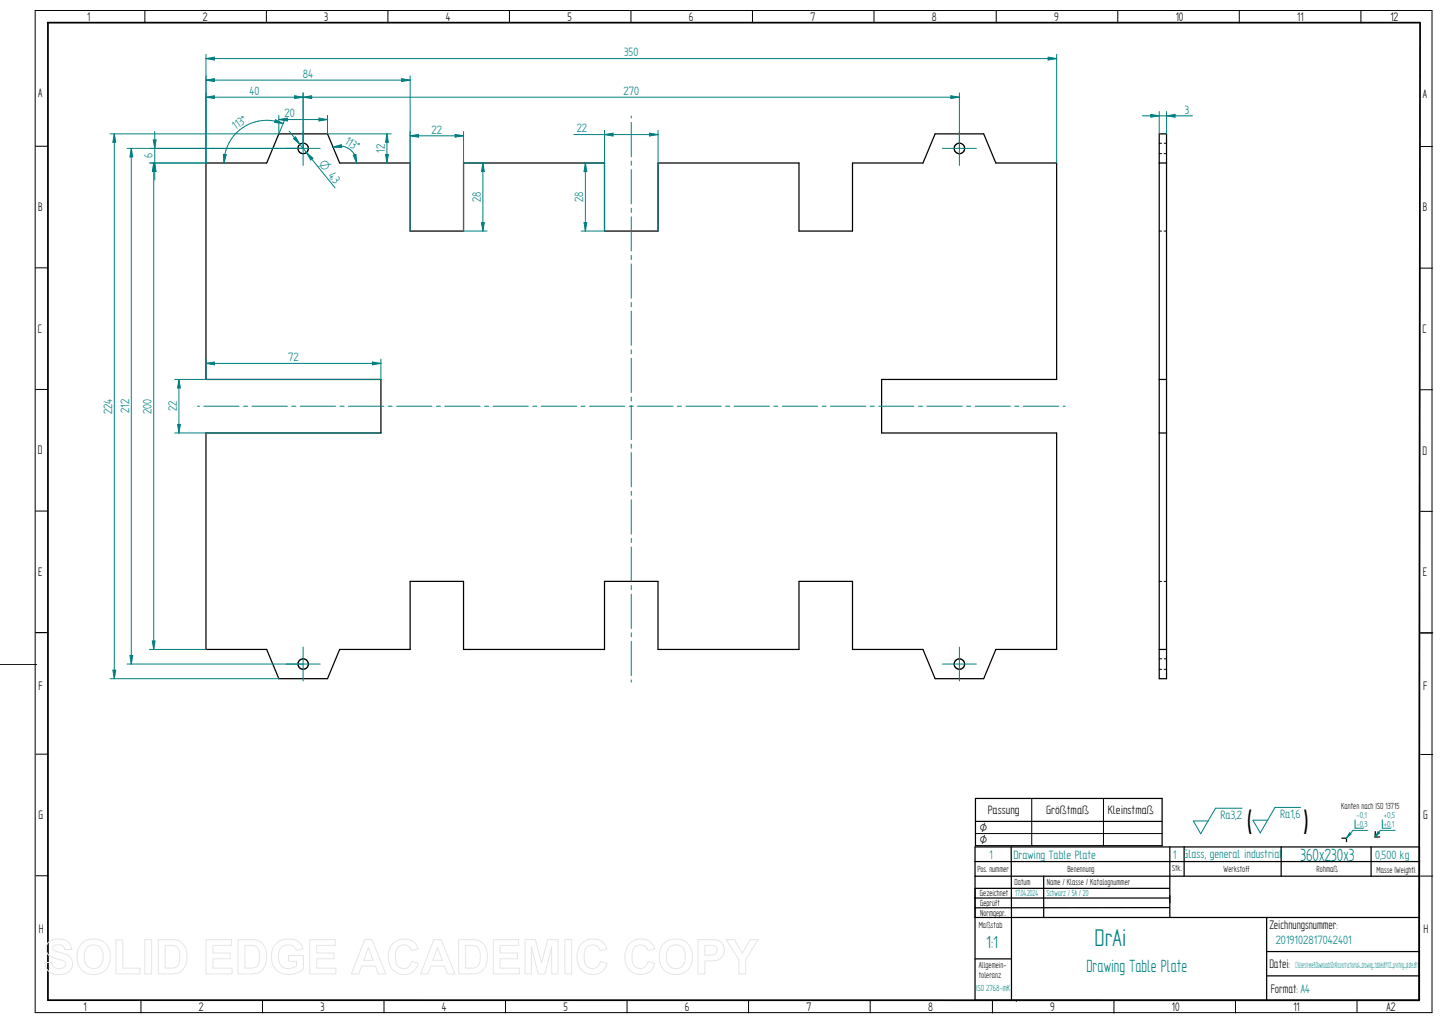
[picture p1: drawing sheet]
<svg xmlns="http://www.w3.org/2000/svg" width="594mm" height="420mm" viewBox="0 0 594 420" stroke-linecap="round" stroke-linejoin="round" font-family="sans-serif">
<g fill="none" stroke="#000" stroke-width=".51">
<path d="M401.3 328.3h76.8v19.4h-76.8zM401.3 337.7h76.8M401.1 348.2h182.9v63h-182.9zM401.1 354.2h182.9M416 348.2l.1 63M481.3 348.2v28.9M487.2 348.1v12M527.1 348.2v12M552.1 344.6h1.8l.1 1.4M564.1 348.2v12M565.8 341.9l-.1 2.2h1.9M401.1 377.2h182.9"/>
<path d="M401.1 360.2h182.9M401.1 369.2h80M401.1 365.2h80M429.4 360.2v17M481.1 373.1l-80 .1M521.1 377.2v34M401.1 394.2h15M521.1 391.2h62.9M521.1 401.2h62.9"/>
</g>
<circle cx="418.1" cy="411.2" r=".25" fill="#000"/>
<path d="M424.5 328.3v19.4M454 328.3v19.4M401.3 342.7h76.8" fill="none" stroke="#000" stroke-width=".41"/>
<path d="M556.6 341.4l-2.6 3.2" fill="none" stroke="#008080" stroke-width=".41"/>
<path d="M555.2 342.4l.6 .5-1.8 1.7z" fill="#008080"/>
<path d="M557.5 337.1v3.4h3.4M555.2 342.4l.6 .5-1.8 1.7zM556.6 341.4h6M567.9 341.4l-2.2 2.7" fill="none" stroke="#008080" stroke-width=".41"/>
<path d="M566.9 341.9l.7 .5-1.9 1.7z" fill="#008080"/>
<path d="M84.7 22.4v44.6M84.7 24.1l3.5-.6v1.2zM434.7 22.4v44.6M511 332.3h-10.9l-6.1 10.5-3-5.3h6M535.1 331.9h-10.6l-6 10.5-3.1-5.2h6.1M568.7 337.1v3.4h3.4M566.9 341.9l.7 .5-1.9 1.7zM567.9 341.4h6.1" fill="none" stroke="#008080" stroke-width=".41"/>
<g fill="none" stroke="#000" stroke-width=".41">
<path d="M14.5 4.3h574.6v412h-574.6zM59.6 4.3v5M109.6 4.3v5M159.6 4.3v5M209.6 4.3v5M259.6 4.3v5M309.6 4.3v5M359.6 4.3v5M409.9 4.4v5M459.9 4.4v5M509.9 4.4v5M559.9 4.4v5"/>
<path d="M476.9 58.9h1M479 58.9h.9M14.6 60.1h5M476.9 63.2h1M478.9 63.2h1M584.3 60.2h5M476.9 95h1M478.9 95h1M14.6 110.1h5M584.3 110.2h5M14.6 160.1h5M584.3 160.2h5"/>
<path d="M14.6 210.1h5M584.3 210.2h5M476.9 239h1M478.9 239h1M.1 273.1h15M14.6 260.1h5M14.8 260.1h5M476.9 275.2h1M476.9 270.8h1M478.9 275.2h1M479 270.8h.9M589.4 260.2h-5.1"/>
<path d="M14.8 310h5M584.4 310.2h5M14.8 360h5M584.4 360.2h5M58 411.4v5M108 411.4v5M158 411.4v5M208 411.4v5M258 411.4v5M308 411.4v5M358 411.4v5M408.3 411.5v5"/>
<path d="M458.3 411.5v5M508.3 411.5v5M558.3 411.2v5"/>
</g>
<path d="M19.6 9.3h564.5M584.2 9.3l-.4 401.9h-564.1v-401.9" fill="none" stroke="#000" stroke-width=".72"/>
<g fill="none" stroke="#000" stroke-width=".51">
<path d="M476.9 55h3v224h-3zM84.7 67h25l5-12h20l5 12h29v28h22v-28h58v28h22v-28h58v28h22v-28h29l5-12h20l5 12h25v89h-72v22h72v89h-25l-5 12h-20l-5-12h-29v-28h-22v28h-58v-28h-22v28h-58v-28h-22v28h-29l-5 12h-20l-5-12h-25v-89h72v-22h-72zM476.9 67h3M476.9 156h3M476.9 178h3M476.9 267h3"/>
<circle cx="124.7" cy="61" r="2.15"/>
<circle cx="394.7" cy="61" r="2.16"/>
<circle cx="124.7" cy="273" r="2.14"/>
<circle cx="394.7" cy="273" r="2.14"/>
</g>
<path d="M84.7 24.1l3.5-.6v1.2z" fill="#008080"/>
<path d="M431.2 23.5l3.5 .6-3.5 .6z" fill="none" stroke="#008080" stroke-width=".41"/>
<path d="M431.2 23.5l3.5 .6-3.5 .6z" fill="#008080"/>
<path d="M84.7 24.1h350M61.5 67h23.2M63.2 67l.6 3.5h-1.2zM61.5 267h23.2" fill="none" stroke="#008080" stroke-width=".41"/>
<path d="M63.2 67l.6 3.5h-1.2z" fill="#008080"/>
<path d="M62.6 263.5h1.2l-.6 3.5z" fill="none" stroke="#008080" stroke-width=".41"/>
<path d="M62.6 263.5h1.2l-.6 3.5z" fill="#008080"/>
<path d="M63.2 67v200M71.9 156h84.8M71.9 178h84.8M73.1 174.5h1.1l-.6 3.5z" fill="none" stroke="#008080" stroke-width=".41"/>
<path d="M73.1 174.5h1.1l-.6 3.5z" fill="#008080"/>
<path d="M73.6 156l.6 3.5h-1.1z" fill="none" stroke="#008080" stroke-width=".41"/>
<path d="M73.6 156l.6 3.5h-1.1z" fill="#008080"/>
<path d="M73.6 156v22M84.7 147.7v8.3M153.2 148.8l3.5 .6-3.5 .6zM156.7 147.7v8.3" fill="none" stroke="#008080" stroke-width=".41"/>
<path d="M153.2 148.8l3.5 .6-3.5 .6z" fill="#008080"/>
<path d="M84.7 149.4l3.5-.6v1.2z" fill="none" stroke="#008080" stroke-width=".41"/>
<path d="M84.7 149.4l3.5-.6v1.2z" fill="#008080"/>
<path d="M168.7 55.8l3.5-.6v1.2zM168.7 54.1v40.9M190.7 54.1v40.9M84.7 149.4h72" fill="none" stroke="#008080" stroke-width=".41"/>
<path d="M168.7 55.8l3.5-.6v1.2z" fill="#008080"/>
<path d="M187.2 55.2l3.5 .6-3.5 .6z" fill="none" stroke="#008080" stroke-width=".41"/>
<path d="M187.2 55.2l3.5 .6-3.5 .6z" fill="#008080"/>
<path d="M168.7 55.8h22M190.7 67h9.7M190.7 95h9.7M198.1 91.5h1.2l-.6 3.5z" fill="none" stroke="#008080" stroke-width=".41"/>
<path d="M198.1 91.5h1.2l-.6 3.5z" fill="#008080"/>
<path d="M198.7 67l.6 3.5h-1.2z" fill="none" stroke="#008080" stroke-width=".41"/>
<path d="M198.7 67l.6 3.5h-1.2z" fill="#008080"/>
<path d="M198.7 67v28M239.1 67h9.6M240.8 67l.6 3.5h-1.1zM239.1 95h9.6" fill="none" stroke="#008080" stroke-width=".41"/>
<path d="M240.8 67l.6 3.5h-1.1z" fill="#008080"/>
<path d="M240.3 91.5h1.1l-.6 3.5z" fill="none" stroke="#008080" stroke-width=".41"/>
<path d="M240.3 91.5h1.1l-.6 3.5z" fill="#008080"/>
<path d="M248.7 55.3l3.5-.6v1.2zM248.7 53.6v41.4M270.7 53.6v41.4M240.8 67v28" fill="none" stroke="#008080" stroke-width=".41"/>
<path d="M248.7 55.3l3.5-.6v1.2z" fill="#008080"/>
<path d="M267.2 54.7l3.5 .6-3.5 .6z" fill="none" stroke="#008080" stroke-width=".41"/>
<path d="M267.2 54.7l3.5 .6-3.5 .6z" fill="#008080"/>
<path d="M124.7 40l3.5-.6v1.1zM124.7 38.2v22.8M394.7 38.2v22.8M236 55.3h34.7" fill="none" stroke="#008080" stroke-width=".41"/>
<path d="M124.7 40l3.5-.6v1.1z" fill="#008080"/>
<path d="M391.2 39.4l3.5 .6-3.5 .5z" fill="none" stroke="#008080" stroke-width=".41"/>
<path d="M391.2 39.4l3.5 .6-3.5 .5z" fill="#008080"/>
<g fill="none" stroke="#008080" stroke-width=".41">
<path d="M124.7 40h270M259.7 47.7v.8M259.7 50.3v14.1M52.3 61h72.4M54 61l.6 3.5h-1.1zM259.7 66.2v1.7M259.7 69.7v14.1M259.7 85.6v1.7M259.7 89.1v14.1M259.7 105v1.7M259.7 108.5v14.1M259.7 124.4v1.7"/>
<path d="M259.7 127.9v14.1M259.7 143.8v1.7M259.7 147.3v14.1M81.2 167h.9M83.9 167h14.5M100.2 167h1.7M103.7 167h14.5M120 167h1.7M123.5 167h14.5M139.9 167h1.7M143.3 167h14.6M159.7 167h1.7"/>
<path d="M163.2 167h14.5M179.5 167h1.7M183 167h14.6M199.3 167h1.7M202.9 167h14.5M219.2 167h1.7M222.7 167h14.5M239 167h1.7M242.5 167h14.5M258.9 167h1.7M259.7 163.2v1.7M259.7 166.7v14.1"/>
<path d="M262.3 167h14.6M278.7 167h1.7M282.2 167h14.5M298.5 167h1.7M302 167h14.6M318.3 167h1.7M321.9 167h14.5M338.2 167h1.7M341.7 167h14.5M358 167h1.7M361.5 167h14.5M377.9 167h1.7"/>
<path d="M381.3 167h14.6M397.7 167h1.7M401.2 167h14.5M417.5 167h1.7M421 167h14.6M437.3 167h.9M259.7 182.6v1.7M259.7 186.1v14.1M259.7 202v1.7M259.7 205.4v14.2M259.7 221.4v1.7M259.7 224.9v14.1"/>
<path d="M259.7 240.7v1.7M259.7 244.3v14.1M52.3 273h72.4M259.7 260.1v1.7M259.7 263.7v14M259.7 279.5v.9"/>
</g>
<path d="M54 61l.6 3.5h-1.1z" fill="#008080"/>
<path d="M53.5 269.5h1.1l-.6 3.5z" fill="none" stroke="#008080" stroke-width=".41"/>
<path d="M53.5 269.5h1.1l-.6 3.5z" fill="#008080"/>
<path d="M118.9 53.9l18.9 23.3M120.7 57l.9-.7 1.8 3.1zM54 61v212" fill="none" stroke="#008080" stroke-width=".41"/>
<path d="M120.7 57l.9-.7 1.8 3.1z" fill="#008080"/>
<path d="M126.1 62.7l2.6 2.3-.9 .8z" fill="none" stroke="#008080" stroke-width=".41"/>
<path d="M126.1 62.7l2.6 2.3-.9 .8z" fill="#008080"/>
<path d="M84.7 38.2v28.8M84.7 40l3.5-.6v1.1zM124.7 38.2v22.8" fill="none" stroke="#008080" stroke-width=".41"/>
<path d="M84.7 40l3.5-.6v1.1z" fill="#008080"/>
<path d="M121.2 39.4l3.5 .6-3.5 .5z" fill="none" stroke="#008080" stroke-width=".41"/>
<path d="M121.2 39.4l3.5 .6-3.5 .5z" fill="#008080"/>
<path d="M84.7 40h40M63.1 57.5h1.1l-.5 3.5zM61.9 61h62.8M61.9 67h22.8" fill="none" stroke="#008080" stroke-width=".41"/>
<path d="M63.1 57.5h1.1l-.5 3.5z" fill="#008080"/>
<path d="M63.7 67l.5 3.5h-1.1z" fill="none" stroke="#008080" stroke-width=".41"/>
<path d="M63.7 67l.5 3.5h-1.1z" fill="#008080"/>
<path d="M63.7 54v20M134.7 55h26.2M159.2 55l.6 3.5h-1.2z" fill="none" stroke="#008080" stroke-width=".41"/>
<path d="M159.2 55l.6 3.5h-1.2z" fill="#008080"/>
<path d="M158.6 63.5h1.2l-.6 3.5z" fill="none" stroke="#008080" stroke-width=".41"/>
<path d="M158.6 63.5h1.2l-.6 3.5z" fill="#008080"/>
<path d="M114.7 47.4v7.6M131.2 48.6l3.5 .5-3.5 .6zM134.7 47.4v7.6M159.2 55v12" fill="none" stroke="#008080" stroke-width=".41"/>
<path d="M131.2 48.6l3.5 .5-3.5 .6z" fill="#008080"/>
<path d="M114.7 49.1l3.5-.5v1.1z" fill="none" stroke="#008080" stroke-width=".41"/>
<path d="M114.7 49.1l3.5-.5v1.1z" fill="#008080"/>
<path d="M113.3 49.2l3.2 1.6-3.5-.5zM114.7 49.1h20M117.2 49.2l-2.5 5.8" fill="none" stroke="#008080" stroke-width=".41"/>
<path d="M113.3 49.2l3.2 1.6-3.5-.5z" fill="#008080"/>
<path d="M91.9 63.5l1.2 .1-.9 3.4z" fill="none" stroke="#008080" stroke-width=".41"/>
<path d="M91.9 63.5l1.2 .1-.9 3.4z" fill="#008080"/>
<path d="M116.5 50.8a17.6 17.6 0 0 0-24.3 16.2M145.3 63.8l1.1-.3 .3 3.5z" fill="none" stroke="#008080" stroke-width=".41"/>
<path d="M145.3 63.8l1.1-.3 .3 3.5z" fill="#008080"/>
<path d="M137 60.5l3.4-1 .2 1.1z" fill="none" stroke="#008080" stroke-width=".41"/>
<path d="M137 60.5l3.4-1 .2 1.1z" fill="#008080"/>
<path d="M84.7 31.2v35.8M84.7 32.9l3.5-.6v1.2zM168.7 31.2v35.8M137 60.5a7 7 0 0 1 9.7 6.5" fill="none" stroke="#008080" stroke-width=".41"/>
<path d="M84.7 32.9l3.5-.6v1.2z" fill="#008080"/>
<path d="M165.2 32.3l3.5 .6-3.5 .6z" fill="none" stroke="#008080" stroke-width=".41"/>
<path d="M165.2 32.3l3.5 .6-3.5 .6z" fill="#008080"/>
<path d="M84.7 32.9h84M45.3 55h69.4M47 55l.6 3.5h-1.2zM45.3 279h69.4" fill="none" stroke="#008080" stroke-width=".41"/>
<path d="M47 55l.6 3.5h-1.2z" fill="#008080"/>
<path d="M46.4 275.5h1.2l-.6 3.5z" fill="none" stroke="#008080" stroke-width=".41"/>
<path d="M46.4 275.5h1.2l-.6 3.5z" fill="#008080"/>
<path d="M47 55v224M473.4 47l3.5 .6-3.5 .6zM476.9 45.8v9.2M479.9 45.8v9.2" fill="none" stroke="#008080" stroke-width=".41"/>
<path d="M473.4 47l3.5 .6-3.5 .6z" fill="#008080"/>
<path d="M479.9 47.6l3.5-.6v1.2z" fill="none" stroke="#008080" stroke-width=".41"/>
<path d="M479.9 47.6l3.5-.6v1.2z" fill="#008080"/>
<path d="M124.7 54v14M394.7 54v14M469.9 47.6h20.7M117.7 61h14M387.7 61h14M117.7 273h14M124.7 266v14M387.7 273h14M394.7 266v14" fill="none" stroke="#008080" stroke-width=".41"/>
<g fill="none" stroke="#e6e6e6" stroke-width=".41">
<path d="M20.1 387.3a6.8 6.8 0 0 1 8.7 .7l.7 2.3-2.9 .1a2.81 2.81 0 0 0-2.2-2 2.81 2.81 0 0 0-2.7 1.1 2.05 2.05 0 0 0 2.3 1.9l1.3 .4a4.5 4.5 0 0 1 4.1 6.3 6.6 6.6 0 0 1-10 .5l-1-2.8 2.8-.2a3.1 3.1 0 0 0 2.6 2.6 3.1 3.1 0 0 0 3.2-1.9 2.38 2.38 0 0 0-2.4-1.8l-.5-.1a5.2 5.2 0 0 1-5.1-3.9 3.7 3.7 0 0 1 1.1-3.2zM33.6 387.9a7.1 7.1 0 0 1 8.6-.9 7.1 7.1 0 0 1 3.1 8 6.9 6.9 0 0 1-8.3 5.5 6.9 6.9 0 0 1-5.2-8.5 6.8 6.8 0 0 1 1.8-4.1zM35.7 389.6a4 4 0 0 1 4.7-.7 4 4 0 0 1 2.1 4.4 4 4 0 0 1-2 4.4 4 4 0 0 1-4.8-.7 6.8 6.8 0 0 1 0-7.4zM47.7 386.4h2.8v11.6h7.1v2.4h-9.9zM59.6 386.3h2.8v14.1h-2.8zM65.1 386.3h5.2a6 6 0 0 1 6.6 7.1 6 6 0 0 1-6.5 7h-5.3zM67.9 388.7h2a3.4 3.4 0 0 1 4.1 4v1.2a3.4 3.4 0 0 1-2.5 4l-3.6 .1zM84.8 386.3h10.4v2.4h-7.6v3.1h7.1v2.4h-7.1v3.8h7.9v2.4h-10.7zM97.9 386.3h5.2a6 6 0 0 1 6.6 7.1 6 6 0 0 1-6.5 7h-5.3zM100.7 388.7h2a3.4 3.4 0 0 1 4.1 4v1.2a3.4 3.4 0 0 1-2.5 4l-3.6 .1zM113.7 387.8a7.6 7.6 0 0 1 9.9 .2l1.1 2.2-2.9 .5a3.9 3.9 0 0 0-4.7-2 3.9 3.9 0 0 0-2.6 4.4 4.4 4.4 0 0 0 2.4 4.7 4.4 4.4 0 0 0 5.1-.8v-1.8h-3.3v-2.4h6.1v5.6a8.3 8.3 0 0 1-12.1-.8 8.5 8.5 0 0 1 1-9.8zM127.5 386.3h10.4v2.4h-7.6v3.1h7.1v2.4h-7.1v3.8h7.9v2.4h-10.7z"/>
<path d="M150 386.3h3l5.7 14.1h-3l-1.3-3.2h-5.6l-1.2 3.2h-3zM151.5 389.6l2 5.2h-3.9zM161.6 388a6.2 6.2 0 0 1 10.4 2.1l-2.8 .7a3.3 3.3 0 0 0-4-2.3 3.3 3.3 0 0 0-2.5 3.9 5.1 5.1 0 0 0 2.1 5.5 3.2 3.2 0 0 0 4.5-2.7l2.8 .9a6.3 6.3 0 0 1-7.4 4.4 6.3 6.3 0 0 1-4.9-7.1 7.6 7.6 0 0 1 1.8-5.4zM178.5 386.3h3l5.7 14.1h-3.1l-1.2-3.2h-5.7l-1.1 3.2h-3zM180 389.6l2 5.2h-3.9zM188.7 386.3h5.2a6 6 0 0 1 6.6 7.1 6 6 0 0 1-6.5 7h-5.3zM191.6 388.7h1.9a3.4 3.4 0 0 1 4.1 4v1.2a3.4 3.4 0 0 1-2.5 4l-3.5 .1zM202.9 386.3h10.5v2.4h-7.6v3.1h7.1v2.4h-7.1v3.8h7.8v2.4h-10.7zM216 386.3h4.3l2.5 9.6 2.5-9.6h4.3v14.1h-2.6l-.1-11.1-2.8 11.1h-2.7l-2.8-11.1v11.1h-2.6zM232.4 386.3h2.8v14.1h-2.8zM239.2 388a6.2 6.2 0 0 1 10.5 2.1l-2.9 .7a3.3 3.3 0 0 0-4-2.3 3.3 3.3 0 0 0-2.5 3.9 5.1 5.1 0 0 0 2.1 5.5 3.2 3.2 0 0 0 4.6-2.7l2.7 .9a6.3 6.3 0 0 1-7.4 4.4 6.3 6.3 0 0 1-4.9-7.1 7.6 7.6 0 0 1 1.8-5.4zM258.9 388a6.2 6.2 0 0 1 10.5 2.1l-2.9 .7a3.3 3.3 0 0 0-4-2.3 3.3 3.3 0 0 0-2.5 3.9 5.1 5.1 0 0 0 2.1 5.5 3.2 3.2 0 0 0 4.6-2.7l2.7 .9a6.3 6.3 0 0 1-7.4 4.4 6.3 6.3 0 0 1-4.9-7.1 7.6 7.6 0 0 1 1.8-5.4z"/>
<path d="M273.2 387.9a7.1 7.1 0 0 1 8.5-.9 7.1 7.1 0 0 1 3.1 8 6.9 6.9 0 0 1-8.3 5.5 6.9 6.9 0 0 1-5.2-8.5 6.8 6.8 0 0 1 1.9-4.1zM275.2 389.6a4 4 0 0 1 4.8-.7 4 4 0 0 1 2 4.4 4 4 0 0 1-2 4.4 4 4 0 0 1-4.8-.7 6.8 6.8 0 0 1 0-7.4zM287.1 386.3h5.4a4.5 4.5 0 0 1 5.5 4.4 4.5 4.5 0 0 1-5.5 4.3l-2.5 .1v5.3h-2.9zM290 388.7h2.4a2.04 2.04 0 0 1 2.7 1.8 2.04 2.04 0 0 1-2.4 2.1l-2.7 .1zM298.8 386.3h3.3l3.3 5.6 3.2-5.6h3.3l-5.1 8.2v5.9h-2.9v-6z"/>
</g>
<g font-size="16.1">
<text x="512.8" y="342.9">(</text>
<text x="535.9" y="342.7">)</text>
</g>
<text font-size="11.3" fill="#008080" x="450.3" y="388.9">DrAi</text>
<g font-size="8.2" fill="#008080">
<text x="535" y="353.9">360x230x3</text>
<text x="447" y="399.8">Drawing Table Plate</text>
</g>
<text font-size="8" fill="#008080" x="405.7" y="389.6">1:1</text>
<g font-size="5.7">
<text x="35.9" y="8.5">1</text>
<text x="83.4" y="8.5">2</text>
<text x="133.4" y="8.5">3</text>
<text x="183.4" y="8.5">4</text>
<text x="233.4" y="8.5">5</text>
<text x="283.4" y="8.5">6</text>
<text x="333.4" y="8.5">7</text>
<text x="383.4" y="8.5">8</text>
<text x="433.7" y="8.6">9</text>
<text x="483.7" y="8.6">10</text>
<text x="533.7" y="8.6">11</text>
<text x="572" y="8.6">12</text>
<text x="15.7" y="40">A</text>
<text x="585.3" y="40.2">A</text>
<text x="15.7" y="86.8">B</text>
<text x="585.3" y="86.9">B</text>
<text x="15.6" y="136.8">C</text>
<text x="585.3" y="136.9">C</text>
<text x="15.6" y="186.8">D</text>
<text x="585.3" y="186.9">D</text>
<text x="15.7" y="236.8">E</text>
<text x="585.3" y="236.9">E</text>
<text x="15.8" y="283.5">F</text>
<text x="585.5" y="283.7">F</text>
<text x="15.8" y="336.8">G</text>
<text x="585.5" y="336.9">G</text>
<text x="16" y="383.5">H</text>
<text x="522.3" y="381.9">Zeichnungsnummer:</text>
<text x="585.7" y="383.6">H</text>
<text x="522.3" y="397.9">Datei:</text>
<text x="522.8" y="408.2">Format: A4</text>
<text x="34.3" y="415.6">1</text>
<text x="81.8" y="415.6">2</text>
<text x="131.8" y="415.6">3</text>
<text x="181.8" y="415.6">4</text>
<text x="231.8" y="415.6">5</text>
<text x="281.8" y="415.6">6</text>
<text x="331.8" y="415.6">7</text>
<text x="381.8" y="415.6">8</text>
<text x="432.1" y="415.7">9</text>
<text x="482.1" y="415.7">10</text>
<text x="532.1" y="415.7">11</text>
<text x="570.4" y="415.7">A2</text>
</g>
<g font-size="5.7" fill="#008080">
<text x="407.1" y="353">1</text>
<text x="482.7" y="353.1">1 Glass, general industrial</text>
</g>
<g font-size="5.6" fill="#008080">
<text x="256.8" y="23.2">350</text>
<text x="124.6" y="32.1">84</text>
<text x="102.7" y="39.1">40</text>
<text x="256.5" y="39.1">270</text>
<text x="487.5" y="46.7">3</text>
<text x="96.9" y="53.4" transform="rotate(-34 96.9 53.4)">113°</text>
<text x="117" y="48.3">20</text>
<text x="141.6" y="58.8" transform="rotate(34 141.6 58.8)">113°</text>
<text x="177.6" y="54.9">22</text>
<text x="237.3" y="54.4">22</text>
<text x="62.8" y="65.1" transform="rotate(-90 62.8 65.1)">6</text>
<text x="158.3" y="62.8" transform="rotate(-90 158.3 62.8)">12</text>
<text x="136.6" y="74.3" transform="rotate(51 136.6 74.3)">3</text>
<text x="197.8" y="83.2" transform="rotate(-90 197.8 83.2)">28</text>
<text x="240" y="83.2" transform="rotate(-90 240 83.2)">28</text>
<text x="118.5" y="148.5">72</text>
<text x="46.1" y="170.2" transform="rotate(-90 46.1 170.2)">224</text>
<text x="53.2" y="169.9" transform="rotate(-90 53.2 169.9)">212</text>
<text x="62.4" y="170.1" transform="rotate(-90 62.4 170.1)">200</text>
<text x="72.8" y="169.2" transform="rotate(-90 72.8 169.2)">22</text>
<text x="502.2" y="336.7">Ra3,2</text>
<text x="526.7" y="336.3">Ra1,6</text>
<text x="417" y="353.1">Drawing Table Plate</text>
<text x="565.7" y="353">0,500 kg</text>
<text x="524.8" y="388.1">2019102817042401</text>
</g>
<g font-size="5.6">
<text x="406.4" y="334.6">Passung</text>
<text x="430.4" y="334.6">Größtmaß</text>
<text x="455.7" y="334.6">Kleinstmaß</text>
<text x="403.1" y="341.9">Ø</text>
<text x="403.1" y="346.8">Ø</text>
</g>
<text font-size="5.4" fill="#008080" x="131.1" y="67.4" transform="rotate(51 131.1 67.4)">O 4,</text>
<g font-size="4.1">
<text x="551.8" y="332.7">Kanten nach ISO 13715</text>
<text x="402.1" y="358.5">Pos. nummer</text>
<text x="439.2" y="358.4">Benennung</text>
<text x="482.3" y="358.2">Stk.</text>
<text x="503.4" y="358.6">Werkstoff</text>
<text x="541.7" y="358.5">Rohmaß</text>
<text x="566.3" y="358.9">Masse (Weight):</text>
<text x="417.4" y="363.9">Datum</text>
<text x="430.7" y="363.9">Name / Klasse / Katalognummer</text>
<text x="403.2" y="368.4">Gezeichnet</text>
<text x="403.3" y="376.4">Normgepr.</text>
<text x="403.3" y="372.5">Geprüft</text>
<text x="402.7" y="381.3">Maßstab</text>
<text x="402.7" y="397.8">Allgemein-</text>
<text x="402.7" y="402">toleranz</text>
</g>
<g font-size="4.1" fill="#008080">
<text x="417.7" y="368.5">17.04.2024</text>
<text x="430.7" y="368.5">Schwarz / 5A / 20</text>
<text x="533" y="397.8">C:\Users\rene3\Downloads\DrAI\construction\a4_drawing_table\dft\12_printing_plate.dft</text>
<text x="401.6" y="407.2">ISO 2768-mK</text>
</g>
<g font-size="3.9" fill="#008080">
<text x="558.1" y="336.2">-0,1</text>
<text x="558.1" y="339.9">-0,3</text>
<text x="569.3" y="336.2">+0,5</text>
<text x="569.3" y="339.9">+0,1</text>
</g>
</svg>
